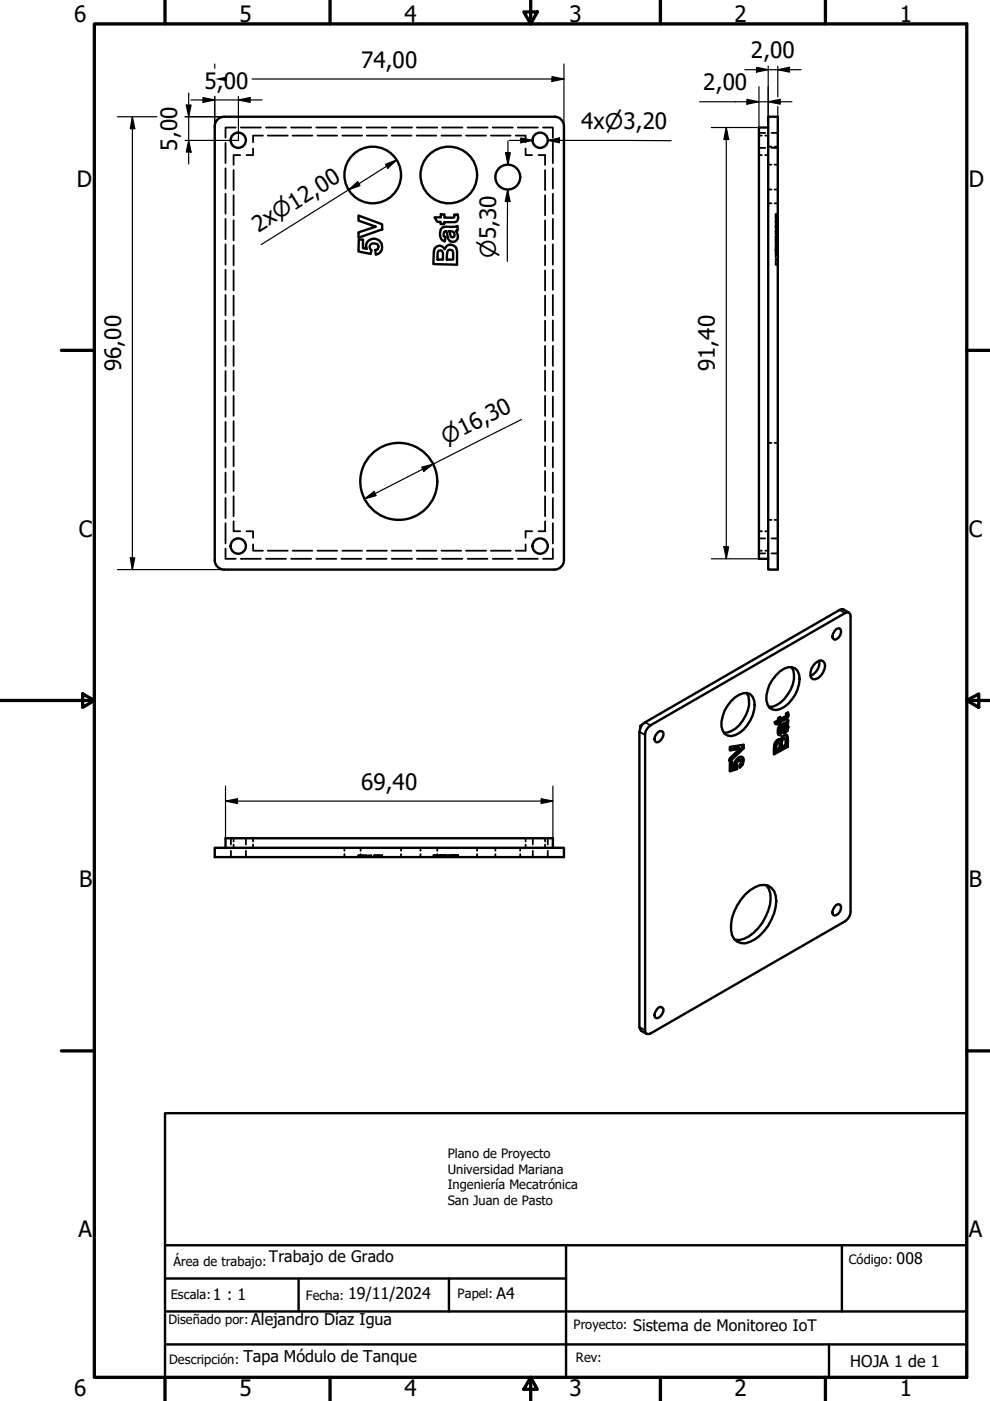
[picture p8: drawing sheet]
<svg xmlns="http://www.w3.org/2000/svg" width="210mm" height="297mm" viewBox="0 0 210 297" stroke-linecap="round" stroke-linejoin="round" font-family="sans-serif">
<!-- layer: Oculto (ISO) -->
<g fill="none" stroke="#000" stroke-width=".38">
<path d="M47.8 30.3v4.3M47.8 35.7v4.3M49.5 36.1v4.2M50 27h-2.2v2.2M50.9 32.9h-1.4v2.1M51.1 27h4.2M53.7 31.5v1.4h-1.4M55.8 28.8h-2.1v1.3M56.4 27h4.2M56.8 28.8h4.2M61.7 27h4.3M62 28.8h4.2"/>
<path d="M67.1 27h4.2M67.3 28.8h4.2M72.4 27h4.2M72.6 28.8h4.2M77.7 27h4.3M77.8 28.8h4.2M83.1 28.8h4.1M83.1 27h4.3M88.3 28.8h4.2M88.4 27h4.3M93.6 28.8h4.2M93.7 27h4.3"/>
<path d="M98.8 28.8h4.3M99.1 27h4.3M104.1 28.8h4.2M104.5 27h4.2M109.3 28.8h2.1v1.3M109.8 27h4.2M111.4 31.5v1.4h1.4M114.2 32.9h1.4v2.1M115.1 27h2.1v2.2M115.6 36.1v4.2M117.2 30.3v4.3M117.2 35.7v4.3"/>
<path d="M160.9 28.8h.6M160.9 32.9h.6M160.9 28.2h1.3M160.9 31.4h1.3M162.2 28.8h.7M162.2 32.9h.7M162.9 31.1h.7M162.9 34.9h.7M163.6 28.2h1.3M163.6 31.4h1.3M164.2 31.1h.7M164.2 34.9h.7"/>
<path d="M47.8 41.1v4.2M47.8 46.4v4.3M47.8 51.8v4.3M47.8 57.2v4.3M49.5 41.4v4.2M49.5 46.7v4.3M49.5 52v4.2M49.5 57.3v4.3M115.6 41.4v4.2M115.6 46.7v4.3M115.6 52v4.2M115.6 57.3v4.3"/>
<path d="M117.2 41.1v4.2M117.2 46.4v4.3M117.2 51.8v4.3M117.2 57.2v4.3M162.9 43.1h.7M162.9 40.2h.7M164.2 43.1h.7M164.2 40.2h.7M164.5 53.7l.2 .1M164.5 54h.2M164.5 46.4v.4h.2M164.5 47.6v.5h.2h-.2v.3"/>
<path d="M164.5 50v.4h.2M164.5 55.4v.6h.2M164.5 56l.2 .1M164.5 45.6v.5h.2M164.5 47h.2M164.5 47.5h.2M164.5 47.1h.2M164.5 46.7h.2M164.5 46.2h.2M164.5 45.9h.2M164.5 46h.2M164.5 46.8v.4"/>
<path d="M164.5 49.3v.3h.2M164.5 50.4v.1M164.5 50.5l.2 .2M164.5 53.8v.1M164.5 54v.7M164.5 52.4h.2M164.5 53.5h.2M164.5 51h.2M164.5 50.6h.2M164.5 52.1h.2M164.5 52.8h.2M164.5 52.6h.2"/>
<path d="M164.5 50.8h.2M164.5 53.1h.2M164.5 52.3h.2M164.5 51.8h.2M164.5 51.6h.2M164.5 53h.2M164.5 45.7h.2M164.5 48.6h.2M164.5 49.1h.2M164.5 49.3h.2M164.5 49.8h.2M164.5 50.2h.2"/>
<path d="M164.5 50.3h.2M164.5 49h.2M164.5 50.1h.2M164.5 51.2h.2M164.5 51.3h.2M164.5 49.5h.2M164.5 47.9h.2M164.5 48.2h.2M164.5 49.6h.2M164.5 53.6h.2M164.5 53.2h.2M164.5 55h.2"/>
<path d="M164.5 52.9h.2M164.5 51.9h.2M164.5 52.2h.2M164.5 48.1h.2M164.7 52.5h-.2v.8h.2h-.2v.2M164.7 48.9h-.2v.4h.2M164.7 45.5h-.2h.2M164.7 50.7h-.2v1M164.8 46.1h.1M164.8 47h.1M164.8 47.5h.1M164.8 47.1h.1"/>
<path d="M164.8 46.7h.1M164.8 46.2h.1M164.8 45.5h.1M164.8 45.9h.1M164.8 46h.1M164.8 52.4h.1M164.8 53.5h.1M164.8 51h.1M164.8 50.6h.1M164.8 52.1h.1M164.8 52.8h.1M164.8 52.6h.1"/>
<path d="M164.8 50.8h.1M164.8 53.3h.1M164.8 53.8h.1M164.8 53.1h.1M164.8 52.3h.1M164.8 51.8h.1M164.8 51.6h.1M164.8 53h.1M164.8 54h.1M164.8 45.7h.1M164.8 46.8h.1M164.8 48.1h.1"/>
<path d="M164.8 49.3h.1M164.8 50.4h.1M164.8 48.6h.1M164.8 49.1h.1M164.8 49.8h.1M164.8 50.2h.1M164.8 50.3h.1M164.8 49h.1M164.8 49.6h.1M164.8 50.1h.1M164.8 50.7h.1M164.8 51.2h.1"/>
<path d="M164.8 51.3h.1M164.8 49.5h.1M164.8 48.9h.1M164.8 47.9h.1M164.8 48.2h.1M164.8 53.6h.1M164.8 53.2h.1M164.8 55h.1M164.8 52.9h.1M164.8 56.1h.1M164.8 52.5h.1M164.8 51.9h.1"/>
<path d="M164.8 52.2h.1M164.8 56h.1M47.8 62.5v4.4M47.8 67.9v4.3M47.8 73.3v4.3M47.8 78.7v4.3M49.5 62.7v4.2M49.5 68v4.2M49.5 73.3v4.3M49.5 78.6v4.3M115.6 62.7v4.2M115.6 68v4.2"/>
<path d="M115.6 73.3v4.3M115.6 78.6v4.3M117.2 62.5v4.4M117.2 67.9v4.3M117.2 73.3v4.3M117.2 78.7v4.3M47.8 84.1v4.3M47.8 89.5v4.2M47.8 94.8v4.3M49.5 83.9v4.3M49.5 89.3v4.2M49.5 94.6v4.3"/>
<path d="M49.5 99.9v4.2M115.6 83.9v4.3M115.6 89.3v4.2M115.6 94.6v4.3M115.6 99.9v4.2M117.2 84.1v4.3M117.2 89.5v4.2M117.2 94.8v4.3M162.9 93.9h.7M164.2 93.9h.7M47.8 116.3v2.2h2.2M47.8 100.2v4.3"/>
<path d="M47.8 105.6v4.2M47.8 110.9v4.3M49.5 110.5v2.1h1.4M49.5 105.2v4.3M51.1 118.5h4.2M52.3 112.6h1.4v1.4M53.7 115.4v1.4h2.1M56.4 118.5h4.2M56.8 116.8h4.2M61.7 118.5h4.3M62 116.8h4.2M67.1 118.5h4.2"/>
<path d="M67.3 116.8h4.2M72.4 118.5h4.2M72.6 116.8h4.2M77.7 118.5h4.3M77.8 116.8h4.2M83.1 116.8h4.1M83.1 118.5h4.3M88.3 116.8h4.2M88.4 118.5h4.3M93.6 116.8h4.2M93.7 118.5h4.3M98.8 116.8h4.3"/>
<path d="M99.1 118.5h4.3M104.1 116.8h4.2M104.5 118.5h4.2M109.8 118.5h4.2M111.4 115.4v1.4h-2.1M112.8 112.6h-1.4v1.4M115.6 110.5v2.1h-1.4M115.6 105.2v4.3M117.2 116.3v2.2h-2.1M117.2 100.2v4.3M117.2 105.6v4.2M117.2 110.9v4.3"/>
<path d="M160.9 112.6h.6M160.9 116.8h.6M160.9 114.2h1.3M160.9 117.3h1.3M162.2 112.6h.7M162.2 116.8h.7M162.9 110.2h.7M163.6 114.2h1.3M163.6 117.3h1.3M164.2 110.2h.7M49 177.7v1.4M49.5 177.7v.7"/>
<path d="M49.5 179.1v.7M52.1 177.7v1.4M53.7 177.7v.7M53.7 179.1v.7M73 179.8v.6M76.5 179.8v.6M85 179.8v.6M89.2 179.8v.6M92.7 179.8v.6M101.2 179.8v.6M105 179.8v.6M110.3 179.8v.6"/>
<path d="M111.4 177.7v.7M111.4 179.1v.7M113 177.7v1.4M115.6 177.7v.7M115.6 179.1v.7M116.1 177.7v1.4M49 180.4v1.3M52.1 180.4v1.3M73 181.1v.6M76 181.3v.2zM76 181.6v.1M76.1 181.3v.2"/>
<path d="M76.1 181.6v.1M76.5 181.1v.6M77 181.3v.2M77 181.6v.1M77.6 181.3v.2M77.6 181.6v.1M77.7 181.3h-1.7v.2M77.8 181.3v.2M77.8 181.6v.1M78.1 181.3v.2M78.1 181.6v.1M78.4 181.3v.2"/>
<path d="M78.4 181.6v.1M78.6 181.3v.2M78.6 181.6v.1M78.7 181.3v.2M78.7 181.6v.1M79.3 181.3v.2M79.3 181.6v.1M79.4 181.3h1.6v.2M79.6 181.3v.2M79.6 181.6v.1M79.7 181.3v.2M79.7 181.6v.1"/>
<path d="M80.1 181.3v.2M80.1 181.6v.1M80.3 181.3v.2M80.3 181.6v.1M80.4 181.3v.2M80.4 181.6v.1M80.6 181.3v.2M80.6 181.6v.1M81 181.6v.1M85 181.1v.6M89.2 181.1v.6M91.9 181.3v.2"/>
<path d="M91.9 181.6v.1M91.9 181.3h.1M92 181.6v.1M92.1 181.3l-.1 .2M92.1 181.6v.1M92.2 181.3v.2M92.2 181.6v.1M92.6 181.3h-.5v.2M92.6 181.3v.2M92.6 181.6v.1M92.7 181.1v.6M92.8 181.3v.2"/>
<path d="M92.8 181.6v.1M93 181.3v.2M93 181.6v.1M93 181.3h.5v.2v-.2h.2v.2M93.2 181.3v.2M93.2 181.6v.1M93.3 181.3v.2M93.3 181.6v.1M93.4 181.3v.2M93.4 181.6v.1M93.5 181.6v.1M93.5 181.3v.2"/>
<path d="M93.7 181.6v.1M93.9 181.3v.2M93.9 181.6v.1M94 181.3h.2v.2v-.2h.5v.2M94 181.3v.2M94 181.6v.1M94.1 181.3v.2M94.1 181.6v.1M94.2 181.3v.2M94.2 181.6v.1M94.3 181.3v.2M94.3 181.6v.1"/>
<path d="M94.5 181.3v.2M94.5 181.6v.1M94.6 181.3v.2M94.6 181.6v.1M94.7 181.6v.1M94.7 181.3v.2M94.9 181.3v.2M94.9 181.6v.1M95.1 181.3v.2M95.1 181.6v.1M95.2 181.3h.6M95.2 181.3v.2"/>
<path d="M95.2 181.6v.1M95.4 181.3v.2M95.4 181.6v.1M95.5 181.3v.2M95.5 181.6v.1M95.6 181.3v.2M95.6 181.6v.1M95.9 181.3v.2M95.9 181.6v.1M96 181.6v.1M96.1 181.3v.2M96.1 181.6v.1"/>
<path d="M96.2 181.3v.2zM96.2 181.3l-.2 .2M96.2 181.6v.1M96.3 181.3v.2v-.2h.2v.2M96.3 181.6v.1M96.3 181.3v.2M96.4 181.3v.2M96.4 181.6v.1M96.5 181.3v.2M96.5 181.6v.1M96.6 181.3v.2M96.6 181.6v.1"/>
<path d="M96.7 181.3v.2M96.7 181.6v.1M96.8 181.5v-.2h.2v.2l.2-.2v.2M96.8 181.6v.1M96.8 181.3v.2M96.9 181.3v.2M96.9 181.6v.1M97 181.3v.2M97 181.6v.1M97.1 181.3v.2M97.1 181.6v.1M97.2 181.6v.1"/>
<path d="M101.2 181.1v.6M105 181.1v.6M110.3 181.1v.6M113 180.4v1.3M116.1 180.4v1.3"/>
</g>
<!-- layer: Visible (ISO) -->
<g fill="none" stroke="#000" stroke-width=".51">
<path d="M117.5 24.8h-70a2 2 0 0 0-2 2v92a2 2 0 0 0 2 2h70M117.6 24.8a2 2 0 0 1 2 2v92a2 2 0 0 1-2 2M162.9 24.8h2v96h-2zM162.9 27h-2v91.5h2M76 45.7l5 1.8v1.1l-5 1.8v-1.1l3.7-1.2-3.7-1.3zM76.1 50.8h.9v1.8l.8 .2a1.61 1.61 0 0 1 .6-2 1.61 1.61 0 0 1 2 .2 1.66 1.66 0 0 1 .6 1.7 1.66 1.66 0 0 1-1.3 1.3l-.1-1 .5-.2 .2-.5a.72 .72 0 0 0-1-.7 .79 .79 0 0 0-.9 .7l.3 .8-.1 .7-2.6-.5zM92.1 46.1h1.4v-.6h.7v.7h2l.1-.2v-.5h.7l.2 .7-.4 .8-.3 .1h-2.3v.4h-.8v-.5h-.7zM92.2 52.6l.4-.4 .6-.1 .7 .2 .4 .5a1.33 1.33 0 0 1 1.5-.9 1.33 1.33 0 0 1 1.1 1.3v2.9l-5-.1 .1-2.9zM93 53.2l.3-.1 .4 .1 .2 .4v1.4h-1.1v-1.4zM93.9 48.2l3.1-.3v1l-.4 .1a1.24 1.24 0 0 1 .4 1.6 1.24 1.24 0 0 1-1.6 .6l-.3-.5-.4-1.7-.5 .1-.2 .5 .1 .5 .4 .2-.2 .9a1.79 1.79 0 0 1-.4-3zM95.1 53l.8 .1 .2 .4v1.5h-1.4l.2-1.7zM95.2 49l.7 .1 .4 .2 .1 .5-.1 .4-.4 .1-.3-.1z"/>
<path d="M177.3 133.4l.4-.2 .4 .1a1.64 1.64 0 0 1-1.2 2.3l-.3-.2a1.84 1.84 0 0 1 .7-2zM180 129.9l-1.2-.7-.4-.1-.4 .2-41.2 23.8a2.56 2.56 0 0 0-1.2 2.1v62.6l.4 .8 1.1 .6M135.8 153.9l.2 .1M136.1 153.7l-.3 .2v.5M137.5 154.2l.4-.4 41.3-23.8 .8-.1 .3 .3v.5v62.6a2.54 2.54 0 0 1-1.1 2l-41.3 23.8-.8 .1-.3-.3v-.5v-62.6v-.6zM139.6 155.2l.4-.2 .4 .1a1.38 1.38 0 0 1-.4 1.9l-.8 .4a1.09 1.09 0 0 1 0-1.8zM155 148.6a4.5 4.5 0 0 1 3.4-1.7 2.3 2.3 0 0 1 1.6 2.6 7.6 7.6 0 0 1-4.2 6.4 1.99 1.99 0 0 1-2.8-1.9 7.7 7.7 0 0 1 2-5.4zM156.9 158.7l-2.2 2.1v.7l3-2.8-.3-.2-2.7 2.7M157.4 158v.5M157.7 158.7v-.8l-3 .5v.7l2.2-.4-.2-.2-2 .4M158.3 146.9a5.4 5.4 0 0 1-.8 5.9 5 5 0 0 1-4 2.6M164.3 157.8l.2-.3 .2 .2-.1 .3"/>
<path d="M164.5 157.5l.2-.2 .2 .2-.2 .2M164.5 143.2a3.5 3.5 0 0 1 4.1-1.5 3.1 3.1 0 0 1 .8 3.3 7.5 7.5 0 0 1-4 5.4 1.99 1.99 0 0 1-2.9-1.9 7.4 7.4 0 0 1 2-5.3zM164.7 157.3l.5 .2h-.3M165 153.3v.4l.4-.3-.2-.1-.2 .1M165.1 154.8l.3 .1v.3l-.2-.1zM165.1 154.8l.1-.4 .2 .1v.4M165.2 153.3v-.3l.2 .1v.3M165.2 153l1.3-.8 .3 .1-1.4 .8M165.2 154.4l.2-.2 .3 .1-.3 .2M165.2 155.1l.4 .1-.1 .7-.5-.1M165.2 157.5l.1 1.1-.7 .4-.3-.1v-1.1l.3 .2v1M165.2 156.8l.3 .2-.3-.2a1.55 1.55 0 0 0-1.1 1.8v1.3l2.9-1.5"/>
<path d="M165.4 155.1l-.1 .7M165.4 152.4v-.4l-.4 .3v.4l-.8 .4 .3 .5 .5-.3-.3-.1-.3 .2M165.4 154.2l.3 .1 .2 1 .3 .1h-.2M165.5 157l.2-.3 .2 .1-.1 .3M165.7 156.7l.2-.2 .3 .1-.3 .2M165.9 153.9l.3-.2 .2 .2-.3 .2M165.9 156.5l.3-.1 .2 .2h-.2M166 154.6l-.1-.7 .3 .8M166 155.3l.5 .1h-.3M166.2 153.7l.4 .2M166.4 153.9h.2l.2 .3-.4 .5-.4-.1 .3 .1M166.4 156.6l.2 .2v1.1l-.9 .5-.2-.2v-1.2l.3 .1-.1 1.3"/>
<path d="M166.5 152.2l.3-.2 .2 .1-.2 .2M166.6 153.5l.3-.3 .2 .1-.2 .3M166.7 154.7l-.5 .5M166.7 154.7l.2 .2M166.8 152l.1-.3 .2 .2-.1 .2M166.8 153.7l-.2-.2 .5 .3M166.8 156.2l.2 .1v2.1l-.2-.2zM166.8 156.2l-.1-.4 .3 .5M166.8 158.2l-2.7 1.5M166.9 151.7v-.3l.3 .1-.1 .4M166.9 154l-.2 .7M166.9 154l-.1-.3 .3 .1v.4"/>
<path d="M166.9 155.9a1.09 1.09 0 0 0-1.4 1.1M166.9 154l.2 .2M166.9 153v.2M166.9 154.9l-.4 .5M166.9 151.2v.2M167.1 153.3v-.6l-.3 .3a3.5 3.5 0 0 0-1.8 1.4l-.1 .4a.73 .73 0 0 0 .6 1.1M167.1 154.2l-.2 .7M167.2 151.5l-.1-.4-.5 .2 .1 .4-.4 .3-.9 .4-.2-.3M167.8 141.5a5.3 5.3 0 0 1-.8 5.7 5.8 5.8 0 0 1-3.2 2.6h-.8M172.9 140.6l1.2-.6a1.25 1.25 0 0 1 .7 1.8 2.71 2.71 0 0 1-2.4 2.2 1.56 1.56 0 0 1-.4-2.2zM173.7 140.1a3 3 0 0 1-1.9 3.2M45.5 179.8h74.1v1.9h-74.1z"/>
<path d="M47.8 179.8v-2.1h69.4v2.1M155.3 162.7v-1.2l-.6 .3v1.8l1.6-.5-.3-.2-1.3 .4M155.9 161.9l.2 .4M155.9 161.9l.2 .2M156 162.9l.1-.6 .2 .2v.6M156 161.5l-.1 .4M156 161.5l.3 .2M156.1 162.1l.2 .4M156.3 161.7l-.2 .4M156.4 161.1l-.4 .4M156.4 161.1l.3-.1 .4 .1M156.4 161.1l.3 .2"/>
<path d="M156.7 161.3l-.4 .4M157.1 161.1l-.4 .2M157.1 161.1l.1 .3-.4 .8v.5l.7-.7M157.2 161.9l-.4 .5M157.2 161.9l.3 .1M157.3 160.5a1.73 1.73 0 0 0-1.5 2.1l-.5 .1-.3-.1v-.9M157.5 161l-.3 .9M157.5 161l-.2-.5 .3 .2 .1 .4M157.5 161l.2 .1M157.7 161.1l-.2 .9M158 189.7a5.9 5.9 0 0 1 4-2.1 2.63 2.63 0 0 1 2.5 2.3 10.1 10.1 0 0 1-5.5 9.8 2.7 2.7 0 0 1-4-2.5 10.3 10.3 0 0 1 3-7.5zM162.5 187.7a5 5 0 0 1 .4 5.4 9.9 9.9 0 0 1-5.2 6l-1 .2-.9-.1"/>
<path d="M177.3 191.9l.4-.2 .4 .1a1.61 1.61 0 0 1-1.2 2.3l-.3-.2a1.9 1.9 0 0 1 .7-2zM139.6 213.7l.4-.2 .4 .1a1.32 1.32 0 0 1-.4 1.9l-.8 .4-.3-.2a1.9 1.9 0 0 1 .7-2z"/>
<circle cx="50.5" cy="29.7" r="1.62"/>
<circle cx="79" cy="37.1" r="6"/>
<circle cx="95.2" cy="37.1" r="6"/>
<circle cx="107.7" cy="37.5" r="2.64"/>
<circle cx="114.5" cy="29.7" r="1.62"/>
<circle cx="50.5" cy="115.8" r="1.62"/>
<circle cx="84.5" cy="102.1" r="8.2"/>
<circle cx="114.5" cy="115.8" r="1.62"/>
</g>
<!-- layer: Oculto (ISO) -->
<g fill="#000">
<circle cx="164.5" cy="54" r=".19"/>
<circle cx="164.5" cy="45.5" r=".19"/>
<circle cx="81" cy="181.3" r=".19"/>
<circle cx="91.9" cy="181.3" r=".19"/>
<circle cx="92.1" cy="181.3" r=".19"/>
<circle cx="93.5" cy="181.3" r=".19"/>
<circle cx="96.3" cy="181.3" r=".19"/>
</g>
<!-- layer: Visible fina (ISO) -->
<path d="M178 129.3l1.2 .7M135.6 155.2l1.2 .6M136.8 153.1l1.1 .7M164.3 158.5l.3 .1M165.5 157.7l.2 .1M165.9 153.8l.3 .2M165.9 154.3l.3 .1M166.1 152.4l.3 .2M166.7 153.4l.2 .1M166.8 157l.3 .1M135.6 217.8l1.2 .6" fill="none" stroke="#000" stroke-width=".38"/>
<path d="M35 236h170v56h-170zM35 271.1h85M35 278.1h170M35 264h170M63.3 271.1v7M95.2 271.1v7M120 264v28M178.5 264v14.1M35 285h170M175.8 285v7" fill="none" stroke="#000" stroke-width=".51"/>
<!-- layer: Borde (ISO) -->
<g fill="none" stroke="#000" stroke-width=".7">
<path d="M20 5.1h185v286.9h-185zM35 0v5.1M70 0v5.1M111.1 2.5h2.8l-1.4 2.6zM112.5 0v5.1M140 0v5.1M175 0v5.1M13 74.3h7M205 74.3h5M0 148.5h20M17.5 147.1l2.5 1.4-2.5 1.5zM205 148.5l2.5-1.4v2.9z"/>
<path d="M205 148.5h5M13 222.8h7M205 222.8h5M35 292v5M70 292v5M112.5 292l1.4 2.6h-2.8zM112.5 292v5M140 292v5M175 292v5"/>
</g>
<!-- layer: Cota (ISO) -->
<g fill="#000">
<path d="M45.5 16.7l2.6-.5v1.1zM117 16.2l2.6 .5-2.6 .6zM160.4 14.3l2.5 .5-2.5 .5zM164.9 14.8l2.5-.5v1zM28.1 24.8l.5 2.5h-1zM39.5 22.3h1l-.5 2.5zM40 29.8l.5 2.4h-1zM43.1 20.7l2.4 .5-2.4 .5zM50.5 21.2l2.5-.5v1zM73.9 40.2l1.9-1.7 .5 .9zM81.7 34.8l2.4-.9-1.9 1.8zM107.2 32.4h1l-.5 2.5z"/>
<path d="M110.4 29.3l2.6 .5-2.6 .5zM116.1 29.8l2.5-.5v1zM154 27l.5 2.6h-1zM158.4 21.1l2.5 .5-2.5 .5zM162.9 21.6l2.5-.5v1zM107.6 40.2l.5 2.5h-1zM89.4 99l2.4-.6-1.9 1.5zM27.6 118.3h1l-.5 2.5zM77.3 105.8l2-1.6 .5 .9zM153.5 115.9h1l-.5 2.6zM47.8 169.8l2.6-.5v1.1zM114.7 169.3l2.5 .5-2.5 .6z"/>
</g>
<g fill="none" stroke="#000" stroke-width=".25">
<path d="M40 19.7v15.1M45.5 13.6v.9M53.5 16.7h66.1M117 16.2l2.6 .5-2.6 .6zM119.6 13.6v13.2M157.9 14.8h12M160.4 14.3l2.5 .5-2.5 .5zM160.9 18.4v8.6h-10.1M162.9 14v13M164.9 14.8l2.5-.5v1zM164.9 14v6.6M24.9 24.8h8.4"/>
<path d="M28.1 24.8l.5 2.5h-1zM28.1 24.8v96M39.2 24.8h8.4M39.5 22.3h1l-.5 2.5zM40 29.8l.5 2.4h-1zM40.5 21.2h15.1M43.1 20.7l2.4 .5-2.4 .5zM45.5 20.4v6.4M50.5 21.2l2.5-.5v1zM50.5 20.4v9.4h-11.3M81.7 34.8l2.4-.9-1.9 1.8zM84.1 33.9l-28.7 18"/>
<path d="M107.2 32.4h1l-.5 2.5zM107.7 29.9v5M107.9 29.8h5.1M110.4 29.3l2.6 .5-2.6 .5zM116.1 29.8l2.5-.5v1zM118.6 29.8h-2.5h26.2M148.3 21.6h19.6M154 27l.5 2.6h-1zM154 27v91.5M158.4 21.1l2.5 .5-2.5 .5zM162.9 21.6l2.5-.5v1zM164.9 22.6v2.2"/>
<path d="M73.9 40.2l1.9-1.7 .5 .9zM107.6 40.2l.5 2.5h-1zM107.6 42.7v-2.5v15.2M89.4 99l2.4-.6-1.9 1.5zM110.6 88.9l-33.3 16.9M27.6 118.3h1l-.5 2.5zM77.3 105.8l2-1.6 .5 .9zM150.8 118.5h10.1M153.5 115.9h1l-.5 2.6zM24.9 120.8h22.7M47.8 169.8l2.6-.5v1.1zM47.8 169.8h69.4"/>
<path d="M47.8 166.7v11M114.7 169.3l2.5 .5-2.5 .6zM117.2 166.7v11"/>
</g>
<g font-size="4.8">
<text x="15.7" y="4.6">6</text>
<text x="50.8" y="4.6">5</text>
<text x="85.8" y="4.6">4</text>
<text x="120.8" y="4.6">3</text>
<text x="155.8" y="4.6">2</text>
<text x="190.8" y="4.6">1</text>
<text x="76.6" y="14.4">74,00</text>
<text x="159.2" y="12.4">2,00</text>
<text x="43.4" y="18.8">5,00</text>
<text x="149.1" y="19.2">2,00</text>
<text x="123.3" y="27.4">4x⌀3,20</text>
<text x="37.6" y="31.9" transform="rotate(-90 37.6 31.9)">5,00</text>
<text x="16.3" y="39.5">D</text>
<text x="205.4" y="39.5">D</text>
<text x="54.8" y="49.4" transform="rotate(-32 54.8 49.4)">2x⌀12,00</text>
<text x="25.7" y="78.7" transform="rotate(-90 25.7 78.7)">96,00</text>
<text x="151.6" y="78.7" transform="rotate(-90 151.6 78.7)">91,40</text>
<text x="16.7" y="113.8">C</text>
<text x="205.4" y="113.8">C</text>
<text x="76.6" y="167.4">69,40</text>
<text x="16.8" y="188">B</text>
<text x="205.4" y="188">B</text>
<text x="16.6" y="262.3">A</text>
<text x="205.4" y="262.3">A</text>
<text x="15.7" y="296">6</text>
<text x="50.8" y="296">5</text>
<text x="85.8" y="296">4</text>
<text x="120.8" y="296">3</text>
<text x="155.8" y="296">2</text>
<text x="190.8" y="296">1</text>
</g>
<g font-size="4.6">
<text x="105.2" y="54.7" transform="rotate(-90 105.2 54.7)">⌀5,30</text>
<text x="94.6" y="94.3" transform="rotate(-27 94.6 94.3)">⌀16,30</text>
</g>
<g font-size="3.4">
<text x="57" y="267.5">Trabajo de Grado</text>
<text x="190.1" y="267.9">008</text>
<text x="45.1" y="275.6">1 : 1</text>
<text x="73.8" y="275.4">19/11/2024</text>
<text x="105.3" y="275.4">A4</text>
<text x="53.3" y="280.8">Alejandro Díaz Igua</text>
<text x="134.2" y="282.2">Sistema de Monitoreo IoT</text>
<text x="51.6" y="288.7">Tapa Módulo de Tanque</text>
<text x="180.3" y="289.8">HOJA 1 de 1</text>
</g>
<g font-size="2.7">
<text x="94.9" y="245.6">Plano de Proyecto</text>
<text x="94.9" y="248.9">Universidad Mariana</text>
<text x="94.9" y="252.1">Ingeniería Mecatrónica</text>
<text x="94.9" y="255.4">San Juan de Pasto</text>
<text x="36.8" y="268.3">Área de trabajo:</text>
<text x="180" y="268.1">Código:</text>
<text x="36.2" y="275.5">Escala:</text>
<text x="64.8" y="275.6">Fecha:</text>
<text x="97" y="275.3">Papel:</text>
<text x="35.8" y="280.7">Diseñado por:</text>
<text x="121.6" y="281.9">Proyecto:</text>
<text x="35.9" y="289.3">Descripción:</text>
<text x="122.1" y="288.8">Rev:</text>
</g>
</svg>
